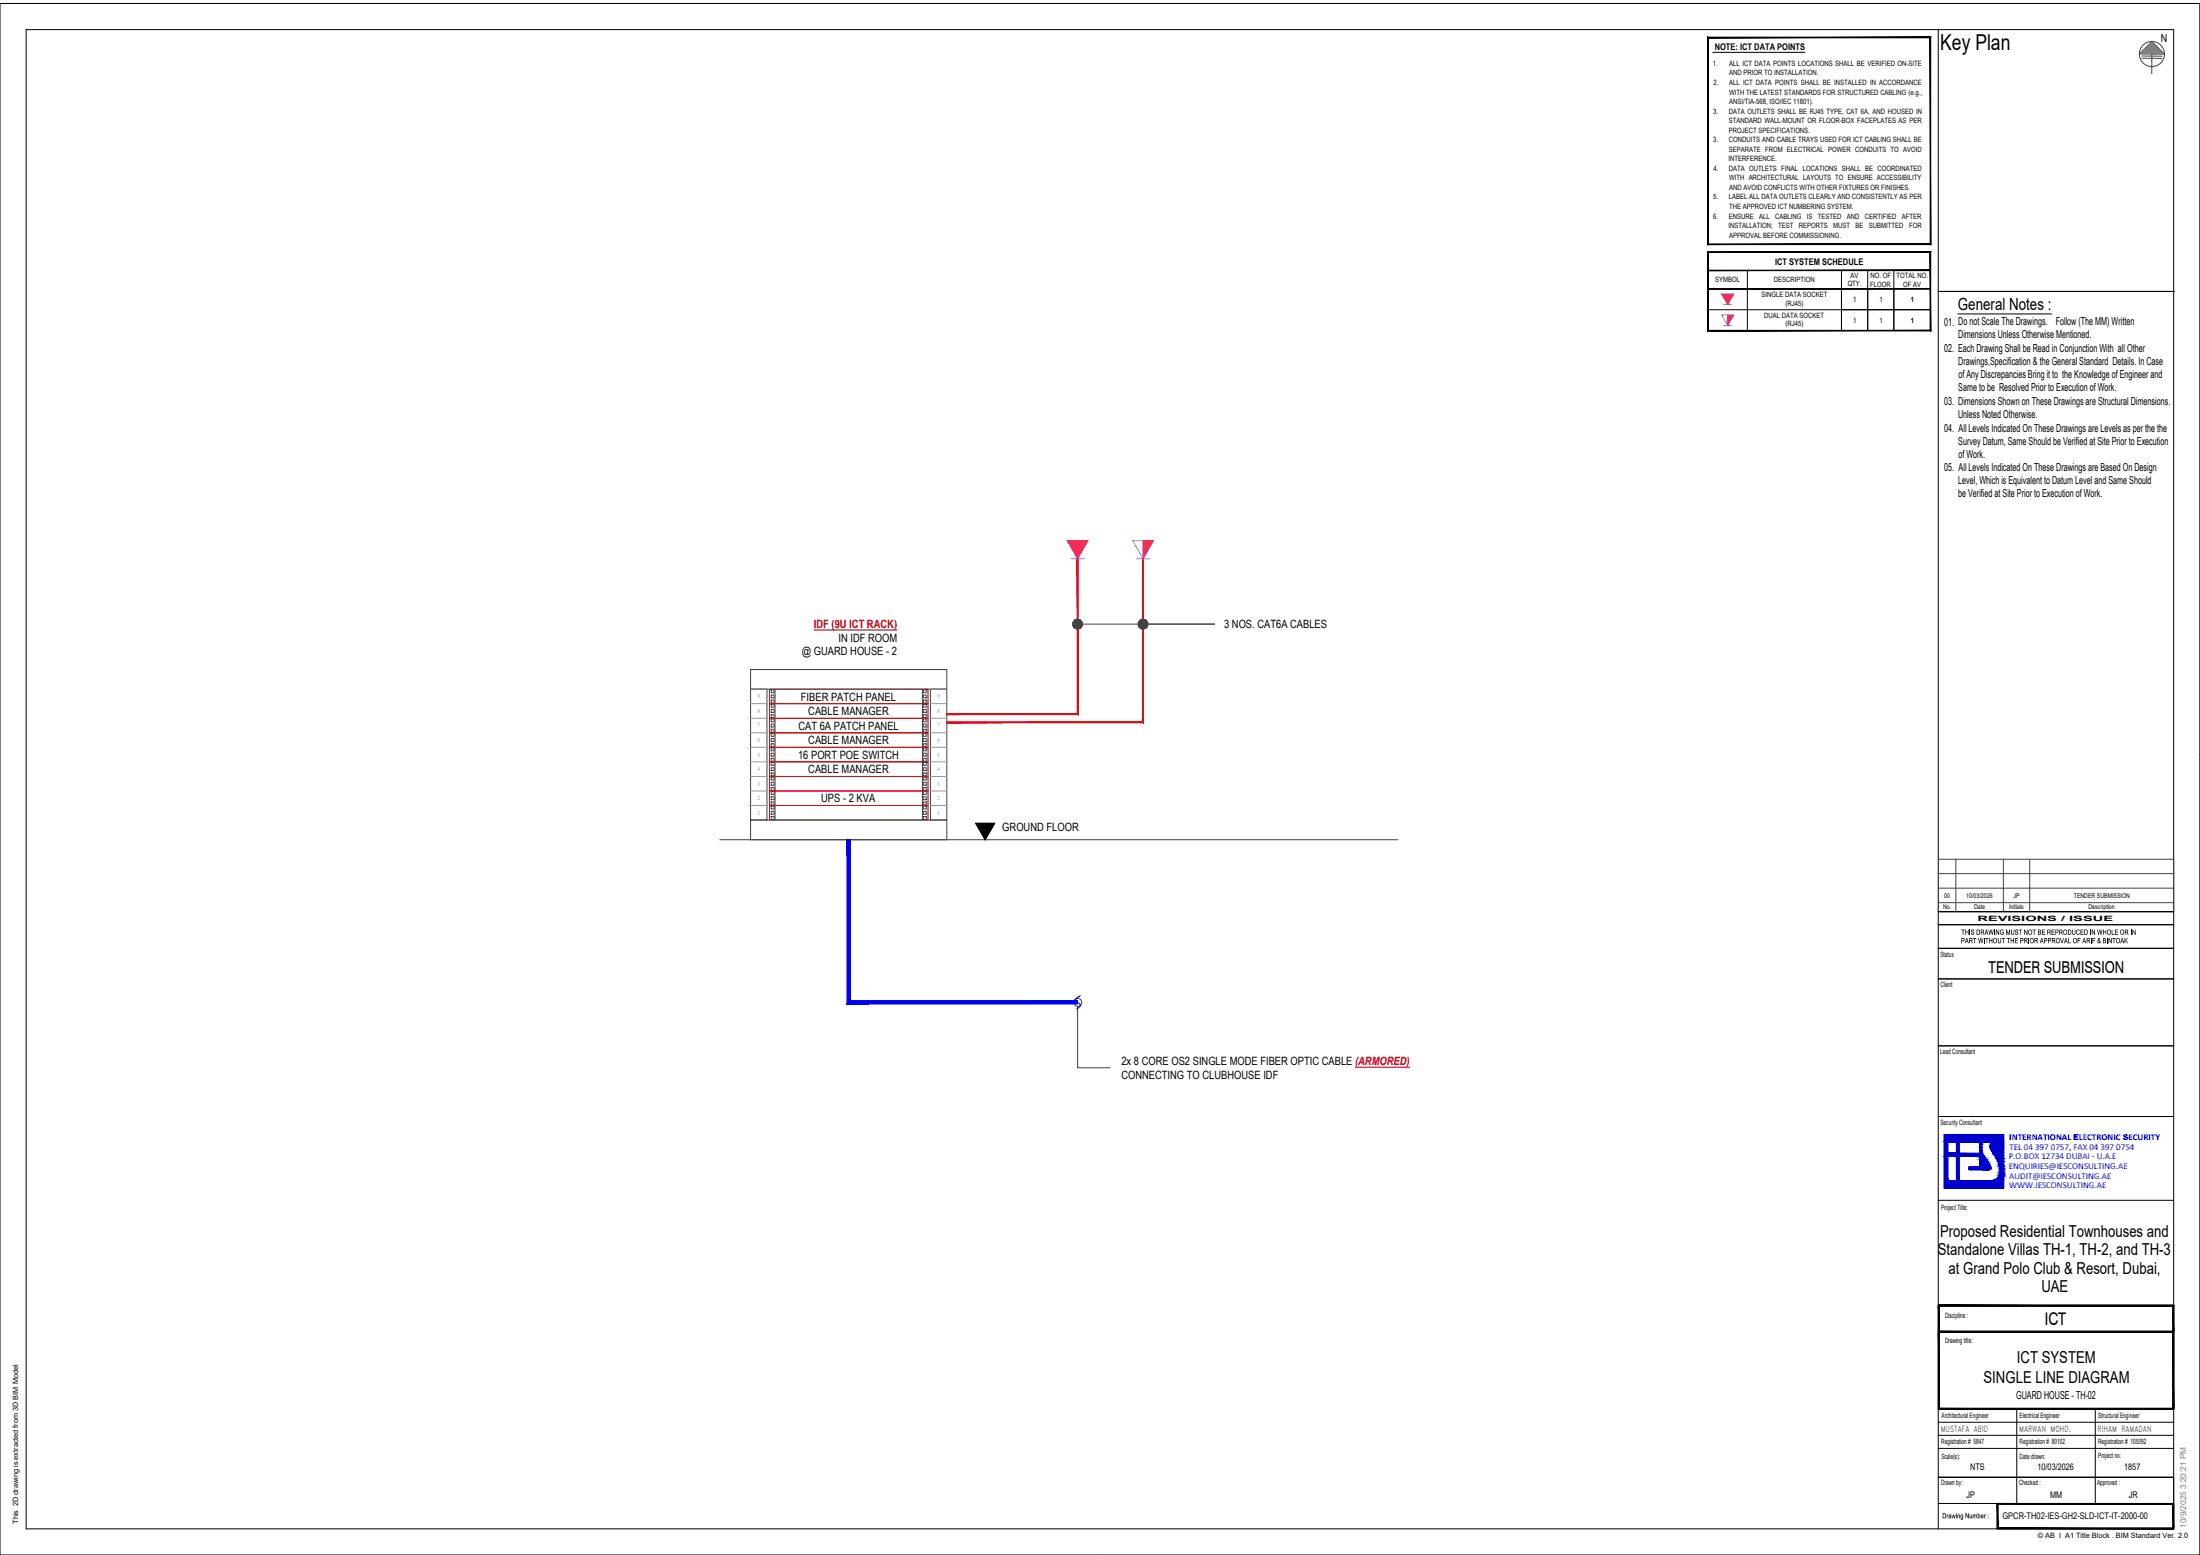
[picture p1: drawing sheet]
<svg xmlns="http://www.w3.org/2000/svg" width="841mm" height="594mm" viewBox="0 0 841 594" stroke-linecap="round" stroke-linejoin="round" font-family="sans-serif">
<!-- layer: Rack -->
<path d="M296.3 263.3v50M352.6 263.3v50" fill="none" stroke="#424242" stroke-width=".38"/>
<!-- layer: _Rack Equipment -->
<g fill="none" stroke="#424242" stroke-width=".38">
<path d="M286.9 255.8h75v7.5h-75zM286.9 263.3h6.3v50h-6.3zM294.8 278.6h1.2v1.1h-1.2zM294.8 276.6h1.2v1.2h-1.2zM294.8 274.6h1.2v1.2h-1.2zM294.8 273.1h1.2v1.1h-1.2zM294.8 271.1h1.2v1.1h-1.2zM294.8 269.1h1.2v1.1h-1.2zM294.8 267.5h1.2v1.1h-1.2zM294.8 265.5h1.2v1.1h-1.2zM294.8 263.5h1.2v1.1h-1.2zM353 278.6h1.1v1.1h-1.1z"/>
<path d="M353 276.6h1.1v1.2h-1.1zM353 274.6h1.1v1.2h-1.1zM353 273.1h1.1v1.1h-1.1zM353 271.1h1.1v1.1h-1.1zM353 269.1h1.1v1.1h-1.1zM353 267.5h1.1v1.1h-1.1zM353 265.5h1.1v1.1h-1.1zM353 263.5h1.1v1.1h-1.1zM355.7 263.3h6.2v50h-6.2zM294.8 295.3h1.2v1.1h-1.2zM294.8 293.3h1.2v1.1h-1.2zM294.8 291.3h1.2v1.1h-1.2z"/>
<path d="M294.8 289.7h1.2v1.1h-1.2zM294.8 287.8h1.2v1.1h-1.2zM294.8 285.8h1.2v1.1h-1.2zM294.8 284.2h1.2v1.1h-1.2zM294.8 282.2h1.2v1.1h-1.2zM294.8 280.2h1.2v1.1h-1.2zM294.8 298.8h1.2v1.2h-1.2zM294.8 296.9h1.2v1.1h-1.2zM353 295.3h1.1v1.1h-1.1zM353 293.3h1.1v1.1h-1.1zM353 291.3h1.1v1.1h-1.1zM353 289.7h1.1v1.1h-1.1z"/>
<path d="M353 287.8h1.1v1.1h-1.1zM353 285.8h1.1v1.1h-1.1zM353 284.2h1.1v1.1h-1.1zM353 282.2h1.1v1.1h-1.1zM353 280.2h1.1v1.1h-1.1zM353 298.8h1.1v1.2h-1.1zM353 296.9h1.1v1.1h-1.1zM286.9 313.3h75v7.5h-75zM294.8 311.9h1.2v1.2h-1.2zM294.8 310h1.2v1.1h-1.2zM294.8 308h1.2v1.1h-1.2zM294.8 306.4h1.2v1.1h-1.2z"/>
<path d="M294.8 304.4h1.2v1.1h-1.2zM294.8 302.4h1.2v1.1h-1.2zM294.8 300.8h1.2v1.1h-1.2zM353 311.9h1.1v1.2h-1.1zM353 310h1.1v1.1h-1.1zM353 308h1.1v1.1h-1.1zM353 306.4h1.1v1.1h-1.1zM353 304.4h1.1v1.1h-1.1zM353 302.4h1.1v1.1h-1.1zM353 300.8h1.1v1.1h-1.1zM275.2 320.8h259.2"/>
</g>
<path d="M294.2 274.4h60.6v5.6h-60.6zM294.2 268.8h60.6v5.6h-60.6zM294.2 263.3h60.6v5.5h-60.6zM294.2 280h60.6v5.5h-60.6zM294.2 291.1h60.6v5.5h-60.6zM294.2 285.5h60.6v5.6h-60.6zM294.2 296.6h60.6v5.6h-60.6zM294.2 307.7h60.6v5.6h-60.6zM294.2 302.2h60.6v5.5h-60.6z" fill="none" stroke="#eb0000" stroke-width=".38"/>
<g fill="none" stroke="#989898" stroke-width=".38">
<path d="M286.9 280h6.3M286.9 274.4h6.3M286.9 268.8h6.3M286.9 263.3h6.3M355.7 280h6.2M355.7 274.4h6.2M355.7 268.8h6.2M355.7 263.3h6.2M286.9 296.6h6.3M286.9 291.1h6.3M286.9 285.5h6.3M355.7 296.6h6.2"/>
<path d="M355.7 291.1h6.2M355.7 285.5h6.2M286.9 307.7h6.3M286.9 302.2h6.3M355.7 307.7h6.2M355.7 302.2h6.2"/>
</g>
<!-- layer: _Security_Anno_Text -->
<path d="M311.1 240.7h31.8" fill="none" stroke="#f00000" stroke-width=".38"/>
<path d="M373 314.6h7.2l-3.6 6.2z" fill="#000" stroke="#000" stroke-width=".38"/>
<path d="M373 314.6h7.2l-3.6 6.2z" fill="none" stroke="#000" stroke-width=".38"/>
<!-- layer: _Cat 6A Cables -->
<g fill="#f00" stroke="#f00" stroke-width=".38">
<path d="M436.8 213.5l.3 62.7v-62.7zM436.8 213.5l.3 62.7-.3-.4zM361.9 276.2h75.2l-.3-.4zM361.9 275.8h74.9l-74.9 .4z"/>
<path d="M411.8 213.5l.4 59.5v-59.5zM411.8 213.5l.4 59.5-.4-.4zM361.9 273h50.3l-.4-.4zM361.9 272.6h49.9l-49.9 .4z"/>
</g>
<!-- layer: _ICT Single Data Socket -->
<g fill="#fff" stroke="#fff" stroke-width=".38">
<path d="M433 206.6h7.9l-3.9 6.9z"/>
<path d="M408 206.6h7.9l-4 6.9z"/>
<path d="M658.2 120.3h4.6l-2.3 4z"/>
<path d="M658.2 112.3h4.6l-2.3 4z"/>
</g>
<g fill="#f0f" stroke="#f0f" stroke-width=".38">
<path d="M437 206.6h3.9l-3.9 6.9z"/>
<path d="M408 206.6h7.9l-4 6.9z"/>
<path d="M660.5 120.3h2.3l-2.3 4z"/>
<path d="M658.2 112.3h4.6l-2.3 4z"/>
</g>
<path d="M658.2 112.3h4.6l-2.3 4zM659 116.3h3M658.2 120.3h4.6l-2.3 4zM659 124.3h3M660.5 120.3v4M408 206.6h7.9l-4 6.9zM409.4 213.5h5.1M433 206.6h7.9l-3.9 6.9zM434.4 213.5h5.1M437 206.6v6.9" fill="none" stroke="#f0f" stroke-width=".38"/>
<!-- layer: 0 -->
<g fill="#424242" stroke="#424242" stroke-width=".38">
<path d="M435.1 238.4l.1 .6 1.8-.6zM435.2 239l1.8-.6-1.6 1.1zM435.4 239.5l.5 .5 1.1-1.6z"/>
<path d="M437 238.4l-1.1 1.6 .5 .2zM437 238.4v1.9l-.6-.1zM437 238.4v1.9l.5-.1z"/>
<path d="M437 238.4l.5 1.8 .6-.2zM437 238.4l1.5 1.1-.4 .5zM437 238.4l1.5 1.1 .2-.5z"/>
<path d="M437 238.4l1.7 .6 .1-.6zM437 238.4l1.7-.6 .1 .6zM437 238.4l1.7-.6-.3-.5z"/>
<path d="M438.1 236.9l-1.1 1.5 1.4-1.1zM437.5 236.7l.6 .2-1.1 1.5zM437 236.6v1.8l.5-1.7z"/>
<path d="M436.4 236.7l.6 1.7v-1.8zM435.9 236.9l.5-.2 .6 1.7zM435.9 236.9l-.5 .4 1.6 1.1z"/>
<path d="M435.4 237.3l-.2 .5 1.8 .6zM435.2 237.8l1.8 .6h-1.9z"/>
<path d="M410.1 238.4l.1 .6 1.7-.6zM410.2 239l1.7-.6-1.5 1.1zM410.4 239.5l.4 .5 1.1-1.6z"/>
<path d="M411.9 238.4l-1.1 1.6 .6 .2zM411.9 238.4v1.9l-.5-.1zM411.9 238.4v1.9l.6-.1z"/>
<path d="M411.9 238.4l.6 1.8 .5-.2zM411.9 238.4l1.6 1.1-.5 .5zM411.9 238.4l1.6 1.1 .2-.5z"/>
<path d="M411.9 238.4l1.8 .6 .1-.6zM411.9 238.4l1.8-.5 .1 .5zM411.9 238.4l1.8-.5-.2-.6z"/>
<path d="M413 236.9l-1.1 1.5 1.6-1.1zM412.5 236.7l.5 .2-1.1 1.5zM411.9 236.6v1.8l.6-1.7z"/>
<path d="M411.4 236.7l.5 1.7v-1.8zM410.8 236.9l.6-.2 .5 1.7zM410.8 236.9l-.4 .4 1.5 1.1z"/>
<path d="M410.4 237.3l-.2 .6 1.7 .5zM410.2 237.9l1.7 .5h-1.8z"/>
</g>
<g fill="none" stroke="#424242" stroke-width=".38">
<path d="M413.8 238.4h50.6h-25.6M411.9 384.5v23.4h12.5"/>
<circle cx="412" cy="382.9" r="1.55"/>
</g>
<!-- layer: _Fiber Cable -->
<path d="M413 380.4l-1 .6a.97 .97 0 0 0-.8 .9 .97 .97 0 0 0 .7 1l1 .8 .1 .5-1.4 1.3" fill="none" stroke="#0000f5" stroke-width=".38"/>
<path d="M323.8 320.8l1.3 61.5v-61.5zM323.8 320.8l1.3 61.5-1.3 1.3zM323.8 383.6l88.1-1.3h-86.8zM323.8 383.6l88.1-1.3v1.3z" fill="#0000f5" stroke="#0000f5" stroke-width=".38"/>
<!-- layer: _Security_Anno_Text -->
<path d="M518 407.7h20.9" fill="none" stroke="#f00" stroke-width=".38"/>
<!-- layer: G-ANNO-TTLB -->
<path d="M734.6 25h86.5v86.5h-86.5zM749.9 381.5h73.3v14.5h-73.3zM743.2 403.1h83.5v23.5h-83.5z" fill="none" stroke="#fff" stroke-width=".38"/>
<!-- layer: A-ANNO-NOTE -->
<g fill="none" stroke="#424242" stroke-width=".38">
<path d="M817.8 20.6l4.9-4.8 4.7 4.9zM818.8 22.2l7.7 .1M818.8 21.4l7.7 .1M819 20.2l3.7-3.7 3.6 3.7zM822.6 20.7v7.5"/>
<circle cx="822.6" cy="20.7" r="4.8"/>
</g>
<!-- layer: G-ANNO-TTLB -->
<path d="M819 20.2l3.7-3.7 3.5 3.7zM819 20.2h7.3z" fill="#808080" stroke="#808080" stroke-width=".38"/>
<g fill="#000" stroke="#000" stroke-width=".38">
<path d="M741 499l.3 9.6v-9.6zM741 499l.3 9.6h-.3z"/>
<path d="M741 498.6l90 .4v-.4zM741 498.6l90 .4h-90z"/>
<path d="M830.7 499l.3 9.6v-9.6zM830.7 499l.3 9.6h-.3z"/>
<path d="M741 509l.3 29.1v-29.1zM741 509l.3 29.1h-.3z"/>
<path d="M741 508.6l90 .4v-.4zM741 508.6l90 .4h-90z"/>
<path d="M830.7 509l.3 29.1v-29.1zM830.7 509l.3 29.1h-.3z"/>
<path d="M741 538.1l90 .3v-.3zM741 538.1l90 .3h-90z"/>
<path d="M763.5 574.7l.3 9.1v-9.1zM763.5 574.7l.3 9.1h-.3z"/>
<path d="M763.5 574.4l67.5 .3v-.3zM763.5 574.4l67.5 .3h-67.5z"/>
<path d="M830.7 574.7l.3 9.1v-9.1zM830.7 574.7l.3 9.1h-.3z"/>
<path d="M763.5 583.8l67.5 .3v-.3zM763.5 583.8l67.5 .3h-67.5z"/>
</g>
<g fill="none" stroke="#000" stroke-width=".38">
<path d="M741 111.4h90.3M748.5 119.9h35.8M741 353.3h90M741 348.3h90M741 374h90M741 362.3h90M741 399.6h90M741 426.6h90M741 458.6h90M741 498.6h90v39.8h-90zM741.3 499h89.4v39.1h-89.4zM741.3 508.6h89.4"/>
<path d="M741.3 509h89.4M771 538.4v36M801 538.4v36M741 553.4h90M741 548.4h90M741 543.4h90M741 574.4h90M741 564.4h90M763.8 574.7h66.9v9.1h-66.9zM831 564.7v19.4h-67.5v-9.7"/>
</g>
<!-- layer: G-ANNO-TTLB-THIN -->
<path d="M0 1.3h841v592.8h-841z" fill="none" stroke="#000" stroke-width=".38"/>
<!-- layer: G-ANNO-TTLB-MEDM -->
<path d="M10 11.3h821v572.8h-821zM741 11.3v572.8" fill="none" stroke="#000" stroke-width=".38"/>
<!-- layer: G-ANNO-TTLB -->
<g fill="#000">
<path d="M749.8 355.1h1.3v.3h-.5v1.7h-.3v-1.7h-.5zM751.3 355.1h.2v.8h.8v-.8h.3v2h-.3v-.9h-.8v.9h-.2zM752.9 355.1h.3v2h-.3zM753.7 355.2l.6-.1 .3 .3 .1 .3-.4-.3-.6 .1 .1 .3 .9 .4-.3 .9-.9-.3 .2-.4 .3 .5 .5-.2-.1-.4-.8-.3zM754.3 358.4h1.2v.3h-.5v1.7h-.2v-1.7h-.5zM756.2 358.4h.3l.3 1.7 .3-1.7h.3l.3 1.7 .3-1.7h.2l-.4 2h-.2l-.4-1.7-.3 1.7h-.3zM758.9 358.4h1.3v.3h-.5v1.7h-.2v-1.7h-.6zM760.1 355.1h.3l.3 1.7 .3-1.7h.3l.4 1.7 .2-1.7h.3l-.5 2h-.2l-.3-1.7-.4 1.7h-.2zM762.4 355.1h.2v2h-.2zM763 355.1h.2l.8 1.6v-1.6h.2v2h-.2l-.8-1.5v1.5h-.2zM763.7 358.4h.3l.2 1.7 .5-.2 .1-1.5h.2v1.6l-.4 .4-.8-.3zM764.7 355.4l.4-.3 .8 .2 .1 .4-.2 .1-.2-.4-.6 .1-.2 .9 .6 .5 .4-.5h-.5v-.3h.7l-.1 .9-.6 .2-.5-.2-.3-.5z"/>
<path d="M765.2 358.4h1.3v.3h-.5v1.7h-.3v-1.7h-.5zM767.2 358.4h1.2v.3h-.5v1.7h-.2v-1.7h-.5zM766.9 355.1h.3l.5 1.7 .4-1.7h.3v2h-.2v-1.6l-.4 1.6h-.3l-.4-1.6 .1 1.6h-.3zM768.8 355.1h.2v1.5l.3 .3 .4-.2 .1-1.6h.2v1.6l-.3 .4-.9-.3zM770.5 355.2l.6-.1 .4 .3v.3l-.4-.3-.5 .1v.3l1 .6-.4 .7-.9-.3 .2-.4 .3 .5 .5-.2-.1-.4-.8-.3zM771.7 355.1h1.3v.3h-.5v1.7h-.3v-1.7h-.5zM773.8 355.1h.3l.8 1.6-.1-1.6h.3v2h-.3l-.8-1.5 .1 1.5h-.3zM777 355.1h1.3v.3h-.6v1.7h-.2v-1.7h-.5zM780.6 355.1h1.1v.3h-.9v.6h.9v.2h-.9v.6h1v.3h-1.2zM784.3 355.1h1.1v.3h-.9v.6h.9v.2h-.9v.6h1v.3h-1.2zM787.5 358.4h.3l.5 1.7 .5-1.7h.2l-.6 2h-.2zM792.1 355.1h.3v1.5l.2 .3 .5-.2 .1-1.6h.2v1.6l-.3 .4-.8-.1z"/>
<path d="M793.9 355.3l.7-.2 .4 .4-.2 .3-.5-.4-.3 .3 .2 1.1 .9-.3-.5 .6h-.4l-.5-.4zM794.2 358.4h1.1v.3h-.8v.5h.7v.3h-.7v.9h-.3zM795.3 355.1h1.2v.3h-.9v.6h.8v.2h-.8v.6h.9v.3h-1.2zM799 355.1h.3v2h-.3zM799.6 355.1h.3l.8 1.6v-1.6h.2v2h-.2l-.9-1.5 .1 1.5h-.3zM799.9 358.4h1.1v.3h-.9v.5h.8v.3h-.8v.9h-.2zM801.7 355.1h.3l.3 1.7 .3-1.7h.3l.3 1.7 .3-1.7h.2l-.4 2h-.2l-.4-1.7-.4 1.7h-.2zM804 355.1h.2v.8h.8v-.8h.2v2h-.2v-.9h-.8v.9h-.2zM807.3 355.1h.2v1.7h.8v.3h-1zM807.5 358.4h1.3v.3h-.5v1.7h-.3v-1.7h-.5zM808.5 355.1h1.2v.3h-1v.6h.9v.2h-.9v.6h1v.3h-1.2zM814.5 355.1h.3v2h-.3z"/>
<path d="M815.1 355.1h.3l.8 1.6-.1-1.6h.3v2h-.3l-.8-1.5 .1 1.5h-.3zM758.5 358.4h.2v2h-.2zM760.4 358.4h.2v.8h.8v-.8h.3v2h-.3v-.9h-.8v.9h-.2zM768.6 358.4h.3v.8h.8v-.8h.2v2h-.2v-.9h-.8v.9h-.3zM770.3 358.4h1.1v.3h-.9v.5h.9v.3h-.9v.6h.9v.3h-1.1zM775.4 358.4h.3v2h-.3zM790.7 358.4h.2v1.7h.8v.3h-1zM799.3 358.4h.2v2h-.2zM805.4 358.4h.3v2h-.3zM806 358.4h.3l.8 1.5-.1-1.5h.3v2h-.3l-.8-1.6 .1 1.6h-.3zM812.2 358.4h.2v.9l.8-.9h.3l-.7 .8 .7 1.2h-.3l-.6-1-.2 1h-.2zM744.2 578.6l.2 .2 .5-.1-.4 .3-.1 1.1h-.2z"/>
<path d="M746 578.6h.3l.2 1.1 .3-1.1h.2l.2 1.1 .2-1.1h.2l-.3 1.5h-.2l-.3-1.1-.2 1.1h-.2zM758.5 578.6l.2 .2 .5-.1-.5 .3v1.1h-.2zM748.3 578.6l.9 .2 .1 1.3h-.3l-.2-1.3-.3 .2v1.1h-.2zM751.4 578.1h.2l.8 1.5v-1.5h.2v2h-.2l-.8-1.6v1.6h-.2zM752.9 578.6h.3l.1 1.3 .4-.2v-1.1h.2v1.5l-.9-.1zM754.2 578.6l.2 .2 .2-.2 .5 .2 .5-.1 .1 1.4h-.2l-.1-1.3-.3 .2v1.1h-.3l-.1-1.3-.3 .3v1h-.2z"/>
<path d="M749.8 358.4h1l.2 .3-.2 .8-.7 .1v.8h-.3zM750.1 358.7v.6l.6-.1v-.5z"/>
<path d="M755.6 355.1h.9l.3 .4 .1 1-.4 .6h-.9zM755.9 355.4v1.4h.5l.3-.3-.1-.8z"/>
<path d="M757.2 355.1l1.2 .2v.7l-.3 .2 .5 .9h-.3l-.6-.9h-.2v.9h-.3zM757.5 355.4v.6l.7-.1-.1-.5z"/>
<path d="M759.2 355.1h.3l.6 2h-.3l-.1-.6h-.6l-.2 .6h-.3zM759.3 355.4l-.2 .9h.5z"/>
<path d="M762.1 358.6l.7-.3 .6 .6v1l-.5 .5-.9-.4zM762.5 358.7l-.3 1 .6 .4 .3-.3 .1-.8-.3-.3z"/>
<path d="M772.3 358.4h1l.3 .4-.2 .7-.8 .1v.8h-.3zM772.6 358.7v.6l.7-.1-.1-.5z"/>
<path d="M775.5 355.4l.4-.3 .8 .3 .2 1-.5 .7h-.6l-.3-.3zM775.8 355.5l-.2 1 .6 .4 .4-.5v-.7l-.4-.3z"/>
<path d="M776.2 358.6l.6-.3 .6 .4 .1 1.1-.5 .6h-.5l-.4-.4zM776.4 358.7l-.2 1 .6 .4 .4-.3v-.8l-.3-.4z"/>
<path d="M779.1 355.1h.8l.3 .3-.2 .7 .3 .7-.3 .3h-.9zM779.3 355.4v.6l.6-.1v-.5zM779.3 356.2v.6h.7l-.1-.6z"/>
<path d="M781.4 358.4h1l.3 .4-.2 .7-.8 .1v.8h-.3zM781.7 358.7v.6l.7-.1-.1-.5z"/>
<path d="M782.9 358.4h.9l.3 .4-.3 .8h-.6v.8h-.3zM783.2 358.7v.6l.6-.1v-.5z"/>
<path d="M782.7 355.1l1.2 .3v.5l-.4 .3 .6 .9-1-.9h-.2v.9h-.2zM782.9 355.4v.6l.7-.1v-.5z"/>
<path d="M785.7 355.1h.9l.4 .6-.2 .5-.8 .1v.8h-.3zM786 355.4v.6l.7-.1-.1-.5z"/>
<path d="M786.2 358.5l.7-.1 .5 .5v.8l-.4 .7h-.6l-.4-.5zM786.4 358.7l-.2 .9 .6 .5 .3-.3 .1-.7-.2-.4z"/>
<path d="M787.2 355.1l1.2 .2 .1 .6-.4 .3 .5 .9h-.3l-.6-.9h-.2v.9h-.3zM787.5 355.4v.6l.7-.1v-.5z"/>
<path d="M789.1 355.2l.6-.1 .5 .5v.9l-.5 .6h-.4l-.5-.4v-.9zM789.2 355.4l-.2 1.1 .6 .4 .4-.4v-.7l-.4-.4z"/>
<path d="M790.5 355.1h.9l.4 .4v1l-.4 .6h-.9zM790.8 355.4v1.4h.5l.3-.3-.1-.8z"/>
<path d="M792.7 358.5l.8-.1 .4 .5 .1 .8-.5 .7h-.6l-.4-.5zM792.9 358.7l-.2 .9 .6 .5 .3-.2 .1-.8-.2-.4z"/>
<path d="M796.8 355.1h.9l.3 .4 .1 1-.4 .6h-.9zM797.1 355.4v1.4h.5l.3-.3-.1-.8z"/>
<path d="M804 358.4h.7l.4 .3-.3 .6 .3 .7-.3 .4h-.8zM804.2 358.7v.5l.6-.1v-.4zM804.2 359.5v.6l.7-.2-.1-.3z"/>
<path d="M805.6 355.4l.8-.3 .5 .4 .1 .8-.4 .8h-.6l-.4-.3zM805.9 355.5l-.2 1 .7 .4 .3-.4v-.8l-.4-.3z"/>
<path d="M809.1 358.7l.6-.4 .6 .4 .1 1-.4 .6-.5 .1-.4-.3zM809.3 358.8l-.1 1 .7 .3 .3-.4-.1-.7-.3-.4z"/>
<path d="M810.9 355.2l.6-.1 .5 .5v1l-.4 .5h-.6l-.4-.4-.1-.9zM810.9 355.5l-.1 1 .6 .4 .3-.4v-.8l-.3-.3z"/>
<path d="M812.3 355.1l1.2 .2v.7l-.4 .2 .6 .9h-.3l-.6-.9h-.3v.9h-.2zM812.5 355.4v.6l.8-.1-.1-.5z"/>
<path d="M751.8 358.4h.2l.6 2h-.3l-.1-.6h-.7l-.1 .6h-.3zM751.8 358.6l-.2 .9h.5z"/>
<path d="M752.8 358.4l1.2 .2v.6l-.4 .3 .6 .9-.4-.1-.4-.8h-.4v.9h-.2zM753 358.7v.5h.7v-.5z"/>
<path d="M773.8 358.4l1.2 .1 .1 .7-.4 .3 .5 .9h-.3l-.5-.9h-.3v.9h-.3zM774.1 358.7v.5l.7-.1-.1-.4z"/>
<path d="M777.7 358.4l1.2 .1 .1 .7-.4 .3 .5 .9h-.3l-.5-.9h-.3v.9h-.3zM778 358.7v.5l.8-.1-.2-.4z"/>
<path d="M780.4 358.4h.2l.7 2h-.3l-.2-.6h-.6l-.2 .6h-.2zM780.5 358.6l-.2 .9h.5z"/>
<path d="M784.4 358.4l1.2 .1 .1 .6-.5 .4 .6 .9-.3-.1-.5-.8h-.4v.9h-.2zM784.6 358.7v.5l.8-.1-.1-.4z"/>
<path d="M789.6 358.4h.3l.6 2h-.3l-.1-.6h-.7l-.1 .6h-.3zM789.7 358.6l-.2 .9h.5z"/>
<path d="M796.6 358.4h.3l.6 2h-.2l-.2-.6h-.6l-.2 .6h-.3zM796.7 358.6l-.2 .9h.5z"/>
<path d="M797.7 358.4l1.2 .2v.6l-.4 .3 .6 .9-.4-.1-.5-.8h-.3v.9h-.2zM797.9 358.7v.5l.8-.1-.1-.4z"/>
<path d="M802 358.5h.7l-.2 .8 .2 .4 .1-.3 .2 .1v.9l-.2-.3-.7 .3-.3-.3 .3-.9zM802.1 358.9a.25 .25 0 0 0 .5 0 .25 .25 0 0 0-.5 0zM802.2 359.4l-.2 .4 .3 .3 .3-.2z"/>
<path d="M811.1 358.4h.3l.6 2h-.3l-.1-.6h-.6l-.2 .6h-.3zM811.2 358.6l-.2 .9h.5z"/>
<path d="M742.7 578.1h.8l.4 .4 .1 .9-.5 .7h-.8zM742.9 578.4v1.4h.6l.2-1.2z"/>
<path d="M749.6 578.8l.9-.2-.1 1.7-.3 .4-.6-.4 .6 .1 .1-.2v-.3l-.4 .2-.3-.4zM749.8 578.9l-.1 .7 .3 .3 .3-.6z"/>
<path d="M756 578.1h.3l-.1 .7 .6-.2 .2 .5v.7l-.3 .3h-.7zM756.5 578.8l-.3 .8 .4 .3 .2-.9z"/>
<path d="M757.3 578.8l.3-.2 .6 .2 .1 .6h-.9l.2 .5 .7-.3-.3 .5-.7-.2zM757.6 578.9l-.1 .3h.6z"/>
<path d="M759.9 578.6h.2v.4h-.2zM759.9 579.8h.2v.3h-.2z"/>
<path d="M745.1 578.7l.8 .1 .1 1.3-1.1-.2 .1-.5 .7-.3-.2-.3-.6 .3zM745.3 579.5l-.1 .4 .4-.1 .1-.4z"/>
<path d="M747.8 578.6h.2v1.5h-.2zM747.8 578.1h.2v.3h-.2z"/>
</g>
<!-- layer: IES LOGO -->
<g fill="#fff" stroke="#fff" stroke-width=".38">
<path d="M757.9 436.2l2.8 .1z"/>
<path d="M744.6 436.3h3.3z"/>
<path d="M744.6 436.3h3.3v4.1z"/>
<path d="M744.6 441.8h3.3z"/>
<path d="M749 441.8h7.8z"/>
<path d="M760.9 446.8h3.5z"/>
<path d="M744.6 441.8h3.3v9.2z"/>
<path d="M757.9 436.3h3.2zM757.9 436.3h3.2z"/>
<path d="M757.9 436.3l3 .4 .2-.4zM757.9 436.3l3 .4h-3z"/>
<path d="M757.9 436.7l3 .3v-.3zM757.9 436.7l3 .3h-3.1z"/>
<path d="M757.8 437l3 .3 .1-.3zM757.8 437l3 .3h-3z"/>
<path d="M757.8 437.3l2.9 .4 .1-.4zM757.8 437.3l2.9 .4h-3z"/>
<path d="M757.7 437.7l3 .5v-.5zM757.7 437.7l3 .5h-3z"/>
<path d="M757.7 438.2h3zM757.7 438.2h3z"/>
<path d="M757.7 438.2l3 .2zM757.7 438.2l3 .2z"/>
<path d="M757.7 438.4l3.1 .3-.1-.3zM757.7 438.4l3.1 .3h-3.1z"/>
<path d="M757.7 438.7l3.3 .4-.2-.4zM757.7 438.7l3.3 .4h-3.3z"/>
<path d="M757.7 439.1l3.4 .2zM757.7 439.1l3.4 .2z"/>
<path d="M757.7 439.3l3.6 .4-.2-.4zM757.7 439.3l3.6 .4h-3.5z"/>
<path d="M757.8 439.7l3.9 .7-.4-.7zM757.8 439.7l3.9 .7h-3.8z"/>
<path d="M757.9 440.4h3.9zM757.9 440.4h3.9z"/>
<path d="M744.6 440.4h3.3zM744.6 436.3l3.3 4.1h-3.3z"/>
<path d="M749 436.3l7.8 4.2v-4.2zM749 436.3l7.8 4.2h-7.8z"/>
<path d="M757.9 440.4l4.1 .4-.2-.4zM757.9 440.4l4.1 .4h-4z"/>
<path d="M758 440.8l4.3 .5-.3-.5zM758 440.8l4.3 .5h-4z"/>
<path d="M758.3 441.3l4.1 .1zM758.3 441.3l4.1 .1z"/>
<path d="M758.4 441.4l4.5 .9-.5-.9zM758.4 441.4l4.5 .9h-3.9z"/>
<path d="M759 442.3l4.1 .2-.2-.2zM759 442.3l4.1 .2h-4z"/>
<path d="M759.1 442.5l4.2 .5-.2-.5zM759.1 442.5l4.2 .5h-3.9z"/>
<path d="M759.4 443l4.2 .7-.3-.7zM759.4 443l4.2 .7h-3.8z"/>
<path d="M759.8 443.7l3.9 .2-.1-.2zM759.8 443.7l3.9 .2h-3.7z"/>
<path d="M760 443.9l3.9 .7-.2-.7zM760 443.9l3.9 .7h-3.5z"/>
<path d="M760.4 444.6l3.7 .5-.2-.5zM760.4 444.6l3.7 .5h-3.3z"/>
<path d="M760.8 445.1l3.3 .1zM760.8 445.1l3.3 .1z"/>
<path d="M760.8 445.2l3.4 .5-.1-.5zM760.8 445.2l3.4 .5h-3.2z"/>
<path d="M749 441.8l7.8 4v-4zM749 441.8l7.8 4h-7.8z"/>
<path d="M761 445.7l3.2 .1zM761 445.7l3.2 .1z"/>
<path d="M761.1 445.8l3.2 .4-.1-.4zM761.1 445.8l3.2 .4h-3.1z"/>
<path d="M761.2 446.2l3.2 .1zM761.2 446.2l3.2 .1z"/>
<path d="M761.2 446.3l3.2 .2zM761.2 446.3l3.2 .2z"/>
<path d="M761.1 446.5l3.3 .3v-.3zM761.1 446.5l3.3 .3h-3.4z"/>
<path d="M761 446.8h3.4zM760.9 446.8h3.5zM760.8 446.8h3.6z"/>
<path d="M760.8 446.8l3.6 .1zM760.3 446.9h4.1z"/>
<path d="M749 445.8l3.7 1.1v-1.1zM749 445.8l3.7 1.1h-3.7z"/>
<path d="M749 446.9l15.4 .6v-.6zM749 446.9l15.4 .6h-15.4z"/>
<path d="M749 447.5l15.4 .6v-.6zM749 447.5l15.4 .6h-15.4z"/>
<path d="M749 448.1l15.3 .4 .1-.4zM749 448.1l15.3 .4h-15.3z"/>
<path d="M749 448.5l15.1 .6 .2-.6zM749 448.5l15.1 .6h-15.1z"/>
<path d="M749 449.1l14.8 .5 .3-.5zM749 449.1l14.8 .5h-14.8z"/>
<path d="M749 449.6l14.5 .4 .3-.4zM749 449.6l14.5 .4h-14.5z"/>
<path d="M749 450l14.3 .3 .2-.3zM749 450l14.3 .3h-14.3z"/>
<path d="M749 450.3l13.8 .3 .5-.3zM749 450.3l13.8 .3h-13.8z"/>
<path d="M749 450.6l13.4 .2 .4-.2zM749 450.6l13.4 .2h-13.4z"/>
<path d="M749 450.8h13.4zM749 450.8l12.9 .1z"/>
<path d="M744.6 451h3.3zM744.6 441.8l3.3 9.2h-3.3z"/>
<path d="M749 450.9h12.9zM749 450.9l12.4 .1z"/>
</g>
<g fill="#00c" stroke="#00c" stroke-width=".38">
<path d="M743.2 433.4h22.8z"/>
<path d="M743.2 451h22.8v3z"/>
<path d="M743.2 433.4l22.8 2.8v-2.8zM743.2 433.4l22.8 2.8h-22.8z"/>
<path d="M757.9 436.2l8.1 .1zM757.9 436.2l8.1 .1z"/>
<path d="M743.2 436.2l14.7 .1zM743.2 436.2l14.7 .1z"/>
<path d="M760.7 436.3h5.3zM760.7 436.3h5.3z"/>
<path d="M747.9 436.3h10zM747.9 436.3h10z"/>
<path d="M761.1 436.3l4.9 .4v-.4zM761.1 436.3l4.9 .4h-5.1z"/>
<path d="M756.8 436.3l1 .7 .1-.7zM756.8 436.3l1 .7h-1z"/>
<path d="M760.9 436.7l5.1 .6v-.6zM760.9 436.7l5.1 .6h-5.2z"/>
<path d="M760.8 437.3l5.2 .4v-.4zM760.8 437.3l5.2 .4h-5.3z"/>
<path d="M760.7 437.7l5.3 .5v-.5zM760.7 437.7l5.3 .5h-5.3z"/>
<path d="M756.8 437l.9 1.2 .1-1.2zM756.8 437l.9 1.2h-.9z"/>
<path d="M760.7 438.2l5.3 .2v-.2zM760.7 438.2l5.3 .2h-5.3z"/>
<path d="M760.7 438.4l5.3 .3v-.3zM760.7 438.4l5.3 .3h-5.2z"/>
<path d="M760.8 438.7l5.2 .4v-.4zM760.8 438.7l5.2 .4h-5z"/>
<path d="M756.8 438.2l.9 1.1v-1.1zM756.8 438.2l.9 1.1h-.9z"/>
<path d="M761 439.1l5 .6v-.6zM761 439.1l5 .6h-4.7z"/>
<path d="M756.8 439.3l1.1 1.1-.2-1.1zM756.8 439.3l1.1 1.1h-1.1z"/>
<path d="M761.3 439.7l4.7 .7v-.7zM761.3 439.7l4.7 .7h-4.2z"/>
<path d="M747.9 436.3l1.1 4.1v-4.1zM747.9 436.3l1.1 4.1h-1.1z"/>
<path d="M743.2 436.3l1.5 4.1v-4.1zM743.2 436.3l1.5 4.1h-1.5z"/>
<path d="M756.8 440.4l1.1 .1zM756.8 440.4l1.1 .1z"/>
<path d="M743.2 440.4l5.8 .1zM743.2 440.4l5.8 .1z"/>
<path d="M743.2 440.5l14.8 .3-.1-.3zM743.2 440.5l14.8 .3h-14.8z"/>
<path d="M761.8 440.4l4.2 .9v-.9zM761.8 440.4l4.2 .9h-3.7z"/>
<path d="M743.2 440.8l15.2 .6-.4-.6zM743.2 440.8l15.2 .6h-15.2z"/>
<path d="M743.2 441.4l15.4 .4-.2-.4zM743.2 441.4l15.4 .4h-15.4z"/>
<path d="M747.9 441.8h10.7zM747.9 441.8h10.7z"/>
<path d="M749 441.8h9.7zM749 441.8h9.7z"/>
<path d="M756.8 441.8l2.2 .5-.3-.5zM756.8 441.8l2.2 .5h-2.2z"/>
<path d="M762.3 441.3l3.7 1.2v-1.2zM762.3 441.3l3.7 1.2h-2.9z"/>
<path d="M756.8 442.3l2.6 .7-.4-.7zM756.8 442.3l2.6 .7h-2.6z"/>
<path d="M763.1 442.5l2.9 1.2v-1.2zM763.1 442.5l2.9 1.2h-2.4z"/>
<path d="M756.8 443l3.2 .9-.6-.9zM756.8 443l3.2 .9h-3.2z"/>
<path d="M756.8 443.9l3.6 .7-.4-.7zM756.8 443.9l3.6 .7h-3.6z"/>
<path d="M763.6 443.7l2.4 1.4v-1.4zM763.6 443.7l2.4 1.4h-1.9z"/>
<path d="M756.8 444.6l4 .6-.4-.6zM756.8 444.6l4 .6h-4z"/>
<path d="M764.1 445.1l1.9 .6v-.6zM764.1 445.1l1.9 .6h-1.8z"/>
<path d="M756.8 445.2l4.3 .6-.3-.6zM756.8 445.2l4.3 .6h-4.3z"/>
<path d="M752.7 445.8h8.4zM752.7 445.8h8.4z"/>
<path d="M752.7 445.8l8.5 .4-.1-.4zM752.7 445.8l8.5 .4h-8.5z"/>
<path d="M764.2 445.7l1.8 .6v-.6zM764.2 445.7l1.8 .6h-1.6z"/>
<path d="M752.7 446.2l8.4 .3 .1-.3zM752.7 446.2l8.4 .3h-8.4z"/>
<path d="M752.7 446.5l8.3 .3 .1-.3zM752.7 446.5l8.3 .3h-8.3z"/>
<path d="M752.7 446.8h8.3zM752.7 446.8h8.2z"/>
<path d="M764.4 446.3l1.6 .5v-.5zM764.4 446.3l1.6 .5h-1.6z"/>
<path d="M752.7 446.8h8.2zM752.7 446.8l7.6 .1z"/>
<path d="M764.4 446.8l1.6 .7v-.7zM764.4 446.8l1.6 .7h-1.6z"/>
<path d="M764.4 447.5l1.6 .6v-.6zM764.4 447.5l1.6 .6h-1.6z"/>
<path d="M764.4 448.1l1.6 .4v-.4zM764.4 448.1l1.6 .4h-1.7z"/>
<path d="M764.3 448.5l1.7 .6v-.6zM764.3 448.5l1.7 .6h-1.9z"/>
<path d="M764.1 449.1l1.9 .5v-.5zM764.1 449.1l1.9 .5h-2.2z"/>
<path d="M763.8 449.6l2.2 .4v-.4zM763.8 449.6l2.2 .4h-2.5z"/>
<path d="M763.5 450l2.5 .3v-.3zM763.5 450l2.5 .3h-2.7z"/>
<path d="M763.3 450.3l2.7 .3v-.3zM762.8 450.6l.5-.3 2.7 .3z"/>
<path d="M762.8 450.6l3.2 .2v-.2zM762.4 450.8l.4-.2 3.2 .2z"/>
<path d="M762.4 450.8l3.6 .1zM761.9 450.9h4.1z"/>
<path d="M747.9 441.8l1.1 9.2v-9.2zM747.9 441.8l1.1 9.2h-1.1z"/>
<path d="M743.2 441.8l1.5 9.2v-9.2zM743.2 441.8l1.5 9.2h-1.5z"/>
<path d="M761.9 450.9l4.1 .1zM761.4 451h4.6z"/>
<path d="M743.2 451h5.8zM743.2 451h5.8z"/>
<path d="M743.2 454h22.8zM743.2 451l22.8 3h-22.8z"/>
</g>
<path d="M743.2 433.4h22.8v20.6h-22.8z" fill="none" stroke="#00c" stroke-width=".38"/>
<!-- layer: G-ANNO-TTLB -->
<path d="M833 545.8v38.1h4.1zM833 545.8h4.1v38.1z" fill="#fff" stroke="#fff" stroke-width=".38"/>
<!-- layer: Tblock-borderline -->
<g fill="#000" stroke="#000" stroke-width=".38">
<path d="M652.9 14.2l.2 .2 85-.2zM653.1 14.4l85-.2-.2 .2zM738.1 14.2l-.2 .2 .2 79zM737.9 14.4l.2 79-.2-.2zM652.9 93.4h85.2l-.2-.2zM653.1 93.2h84.8l-85 .2zM652.9 14.2v79.2l.2-.2zM652.9 14.2l.2 .2v78.8z"/>
<path d="M653 103.4l85-.2zM653 103.2h85z"/>
<path d="M653 110.4l85-.1zM653 110.3h85z"/>
<path d="M652.9 126.4h85.2l-.2-.2zM652.9 126.4l.2-.2h84.8zM652.9 96.2v30.2l.2-.2zM652.9 96.2l.2 .2v29.8zM652.9 96.2l.2 .2 85-.2zM653.1 96.4l85-.2-.2 .2zM738.1 96.2l-.2 .2 .2 30zM737.9 96.4l.2 30-.2-.2z"/>
</g>
<path d="M653 118.3h85M668 103.3v23M704 103.3v23M714 103.3v23M724 103.3v23" fill="none" stroke="#000" stroke-width=".38"/>
<!-- layer: Tblock Table -->
<path d="M704 110.3h34v16h-34zM704 118.3h34M714 110.3v16M724 110.3v16" fill="none" stroke="#000" stroke-width=".38"/>
<!-- layer: Security Notes -->
<path d="M654.7 20h35.3" fill="none" stroke="#000" stroke-width=".38"/>
<!-- layer: A-DETL-THIN -->
<path d="M741 328.3h90v20M741 333.8h90M741 339.3h90M747.7 328.3v20M765.9 328.3v20M775.9 328.3v20M741 344.9h90" fill="none" stroke="#424242" stroke-width=".38"/>
<text font-size="8.4" x="741.7" y="19.2">Key Plan</text>
<text font-size="6.7" x="781.7" y="506.2">ICT</text>
<text font-size="6.4" x="748.5" y="118.6">General Notes :</text>
<g font-size="6.3">
<text x="760.2" y="371.7">TENDER SUBMISSION</text>
<text x="741.6" y="472.4">Proposed Residential Townhouses and</text>
<text x="740.8" y="479.5">Standalone Villas TH-1, TH-2, and TH-3</text>
<text x="744.9" y="486.6">at Grand Polo Club &amp; Resort, Dubai,</text>
<text x="780.4" y="493.7">UAE</text>
<text x="771" y="520.8">ICT SYSTEM</text>
<text x="758.3" y="528.2">SINGLE LINE DIAGRAM</text>
</g>
<text font-size="4.4" fill="#f00000" x="311.1" y="239.7">IDF (9U ICT RACK)</text>
<g font-size="4.4">
<text x="320.5" y="245.1">IN IDF ROOM</text>
<text x="468" y="240">3 NOS. CAT6A CABLES</text>
<text x="306.5" y="250.4">@ GUARD HOUSE - 2</text>
<text x="306.2" y="267.6">FIBER PATCH PANEL</text>
<text x="309" y="273.2">CABLE MANAGER</text>
<text x="305.2" y="278.7">CAT 6A PATCH PANEL</text>
<text x="309" y="284.3">CABLE MANAGER</text>
<text x="305.1" y="289.9">16 PORT POE SWITCH</text>
<text x="309" y="295.4">CABLE MANAGER</text>
<text x="313.9" y="306.5">UPS - 2 KVA</text>
<text x="383.2" y="317.6">GROUND FLOOR</text>
<text x="428.7" y="406.8">2x 8 CORE OS2 SINGLE MODE FIBER OPTIC CABLE (ARMORED)</text>
<text x="428.7" y="412.2">CONNECTING TO CLUBHOUSE IDF</text>
</g>
<g font-size="4.2">
<text x="826.1" y="16">N</text>
<text x="743.2" y="124.7">01. Do not Scale The Drawings.</text>
<text x="785.9" y="124.2">Follow (The MM) Written</text>
<text x="748.6" y="129.1">Dimensions Unless Otherwise Mentioned.</text>
<text x="743.2" y="134.5">02. Each Drawing Shall be Read in Conjunction With all Other</text>
<text x="748.6" y="139.4">Drawings,Specification &amp; the General Standard Details. In Case</text>
<text x="748.6" y="149.3">Same to be Resolved Prior to Execution of Work.</text>
<text x="748.7" y="144.4">of Any Discrepancies Bring it to the Knowledge of Engineer and</text>
<text x="743.2" y="154.7">03. Dimensions Shown on These Drawings are Structural Dimensions.</text>
<text x="748.5" y="159.6">Unless Noted Otherwise.</text>
<text x="743.2" y="164.9">04. All Levels Indicated On These Drawings are Levels as per the the</text>
<text x="748.6" y="169.9">Survey Datum, Same Should be Verified at Site Prior to Execution</text>
<text x="743.2" y="180">05. All Levels Indicated On These Drawings are Based On Design</text>
<text x="748.7" y="174.9">of Work.</text>
<text x="748.6" y="185">Level, Which is Equivalent to Datum Level and Same Should</text>
<text x="748.6" y="189.9">be Verified at Site Prior to Execution of Work.</text>
<text x="770.7" y="534.4">GUARD HOUSE - TH-02</text>
</g>
<g font-size="3.5">
<text x="655.5" y="19.2">NOTE: ICT DATA POINTS</text>
<text x="678.6" y="101.1">ICT SYSTEM SCHEDULE</text>
<text x="753.2" y="561.5">NTS</text>
<text x="778.9" y="561.5">10/03/2026</text>
<text x="812" y="561.5">1857</text>
<text x="751.8" y="572.2">JP</text>
<text x="783.7" y="572.2">MM</text>
<text x="813.9" y="572.2">JR</text>
<text x="765.5" y="580.5">GPCR-TH02-IES-GH2-SLD-ICT-IT-2000-00</text>
</g>
<g font-size="3.4" fill="#00c">
<text x="767.9" y="442.9">P.O.BOX 12734 DUBAI - U.A.E</text>
<text x="768.1" y="439.3">TEL 04 397 0757, FAX 04 397 0754</text>
<text x="767.9" y="446.6">ENQUIRIES@IESCONSULTING.AE</text>
<text x="768.1" y="454">WWW.IESCONSULTING.AE</text>
<text x="768.1" y="450.3">AUDIT@IESCONSULTING.AE</text>
</g>
<g font-size="3.2">
<text x="741.9" y="547.1">MUSTAFA ABID</text>
<text x="771.9" y="547.1">MARWAN MOHD.</text>
<text x="801.9" y="547.1">RIHAM RAMADAN</text>
</g>
<text font-size="3.1" fill="#00c" x="767.9" y="435.6">INTERNATIONAL ELECTRONIC SECURITY</text>
<text font-size="3.1" fill="#808080" x="835.8" y="583.7" transform="rotate(-90 835.8 583.7)">10/9/2025 3:20:21 PM</text>
<g font-size="2.8">
<text x="654.8" y="25.2">1.</text>
<text x="661" y="25.2">ALL ICT DATA POINTS LOCATIONS SHALL BE VERIFIED ON-SITE</text>
<text x="661" y="28.8">AND PRIOR TO INSTALLATION.</text>
<text x="655" y="32.5">2.</text>
<text x="661" y="32.5">ALL ICT DATA POINTS SHALL BE INSTALLED IN ACCORDANCE</text>
<text x="661" y="36.1">WITH THE LATEST STANDARDS FOR STRUCTURED CABLING (e.g.,</text>
<text x="661" y="39.8">ANSI/TIA-568, ISO/IEC 11801).</text>
<text x="654.9" y="43.4">3.</text>
<text x="660.9" y="43.4">DATA OUTLETS SHALL BE RJ45 TYPE, CAT 6A, AND HOUSED IN</text>
<text x="661" y="47">STANDARD WALL-MOUNT OR FLOOR-BOX FACEPLATES AS PER</text>
<text x="660.9" y="50.7">PROJECT SPECIFICATIONS.</text>
<text x="654.9" y="54.4">3.</text>
<text x="661" y="54.4">CONDUITS AND CABLE TRAYS USED FOR ICT CABLING SHALL BE</text>
<text x="661" y="58">SEPARATE FROM ELECTRICAL POWER CONDUITS TO AVOID</text>
<text x="655" y="65.3">4.</text>
<text x="660.8" y="61.7">INTERFERENCE.</text>
<text x="660.9" y="65.3">DATA OUTLETS FINAL LOCATIONS SHALL BE COORDINATED</text>
<text x="661" y="68.9">WITH ARCHITECTURAL LAYOUTS TO ENSURE ACCESSIBILITY</text>
<text x="654.9" y="76.2">5.</text>
<text x="660.9" y="76.2">LABEL ALL DATA OUTLETS CLEARLY AND CONSISTENTLY AS PER</text>
<text x="661" y="72.6">AND AVOID CONFLICTS WITH OTHER FIXTURES OR FINISHES.</text>
<text x="654.9" y="83.5">6.</text>
<text x="660.9" y="83.5">ENSURE</text>
<text x="661" y="79.9">THE APPROVED ICT NUMBERING SYSTEM.</text>
<text x="672.5" y="83.5">ALL</text>
<text x="678.6" y="83.5">CABLING</text>
<text x="690.7" y="83.5">IS</text>
<text x="694.9" y="83.5">TESTED</text>
<text x="706" y="83.5">AND</text>
<text x="712.9" y="83.5">CERTIFIED</text>
<text x="727.1" y="83.5">AFTER</text>
<text x="660.8" y="87.1">INSTALLATION;</text>
<text x="679.8" y="87.1">TEST</text>
<text x="687.7" y="87.1">REPORTS</text>
<text x="700.8" y="87.1">MUST</text>
<text x="709.4" y="87.1">BE</text>
<text x="714.5" y="87.1">SUBMITTED</text>
<text x="729.8" y="87.1">FOR</text>
<text x="661" y="90.8">APPROVAL BEFORE COMMISSIONING.</text>
<text x="655.7" y="107.8">SYMBOL</text>
<text x="678.1" y="107.8">DESCRIPTION</text>
<text x="707.5" y="106.1">AV</text>
<text x="715" y="106.1">NO. OF</text>
<text x="725" y="106.1">TOTAL NO.</text>
<text x="673.4" y="113.3">SINGLE DATA SOCKET</text>
<text x="706.3" y="109.4">QTY.</text>
<text x="714.9" y="109.5">FLOOR</text>
<text x="727.5" y="109.5">OF AV</text>
<text x="682.5" y="116.7">(RJ45)</text>
<text x="708.4" y="115.3">1</text>
<text x="718.4" y="115.3">1</text>
<text x="730.4" y="115.3">1</text>
<text x="674.5" y="121.3">DUAL DATA SOCKET</text>
<text x="682.5" y="124.7">(RJ45)</text>
<text x="708.4" y="123.3">1</text>
<text x="718.4" y="123.3">1</text>
<text x="730.4" y="123.3">1</text>
<text x="755.9" y="351.7">REVISIONS / ISSUE</text>
<text x="741.8" y="365.5">Status</text>
<text x="741.8" y="377.2">Client</text>
<text x="741.7" y="402.9">Lead Consultant</text>
<text x="741.8" y="429.9">Security Consultant</text>
<text x="742.1" y="462.2">Project Title:</text>
<text x="743.5" y="503.5">Discipline :</text>
<text x="743.5" y="513">Drawing title:</text>
<text x="742.2" y="541.6">Architectural Engineer</text>
<text x="772.1" y="541.6">Electrical Engineer</text>
<text x="802.1" y="541.6">Structural Engineer</text>
<text x="742.1" y="551.6">Registration # 5847</text>
<text x="772.1" y="551.6">Registration # 80102</text>
<text x="802.1" y="551.6">Registration # 105092</text>
<text x="742.1" y="557.5">Scale(s):</text>
<text x="772.1" y="557.5">Date drawn:</text>
<text x="802.1" y="557.2">Project no:</text>
<text x="742.1" y="567.5">Drawn by:</text>
<text x="771.9" y="567.5">Checked :</text>
<text x="801.7" y="567.5">Approved :</text>
<text x="6.9" y="582.2" transform="rotate(-90 6.9 582.2)">This 2D drawing is extracted from 3D BIM Model</text>
<text x="779" y="587.6">© AB I A1 Title Block . BIM Standard Ver. 2.0</text>
</g>
<g font-size="2.5">
<text x="742.8" y="347.4">No.</text>
<text x="743.2" y="343">00</text>
<text x="751.7" y="343">10/03/2026</text>
<text x="754.6" y="347.4">Date</text>
<text x="768" y="347.4">Initials</text>
<text x="769.7" y="343">JP</text>
<text x="792.8" y="343">TENDER SUBMISSION</text>
<text x="798.4" y="347.4">Description</text>
</g>
<g font-size="2.2" fill="#989898">
<text x="289.5" y="266.8">9</text>
<text x="358.3" y="266.8">9</text>
<text x="289.5" y="272.3">8</text>
<text x="358.3" y="272.3">8</text>
<text x="289.5" y="277.9">7</text>
<text x="358.3" y="277.9">7</text>
<text x="289.5" y="283.5">6</text>
<text x="358.3" y="283.5">6</text>
<text x="289.6" y="289">5</text>
<text x="358.3" y="289">5</text>
<text x="289.6" y="294.6">4</text>
<text x="358.3" y="294.6">4</text>
<text x="289.6" y="305.7">2</text>
<text x="289.6" y="300.2">3</text>
<text x="358.3" y="305.7">2</text>
<text x="358.3" y="300.2">3</text>
<text x="289.5" y="311.3">1</text>
<text x="358.3" y="311.3">1</text>
</g>
</svg>
